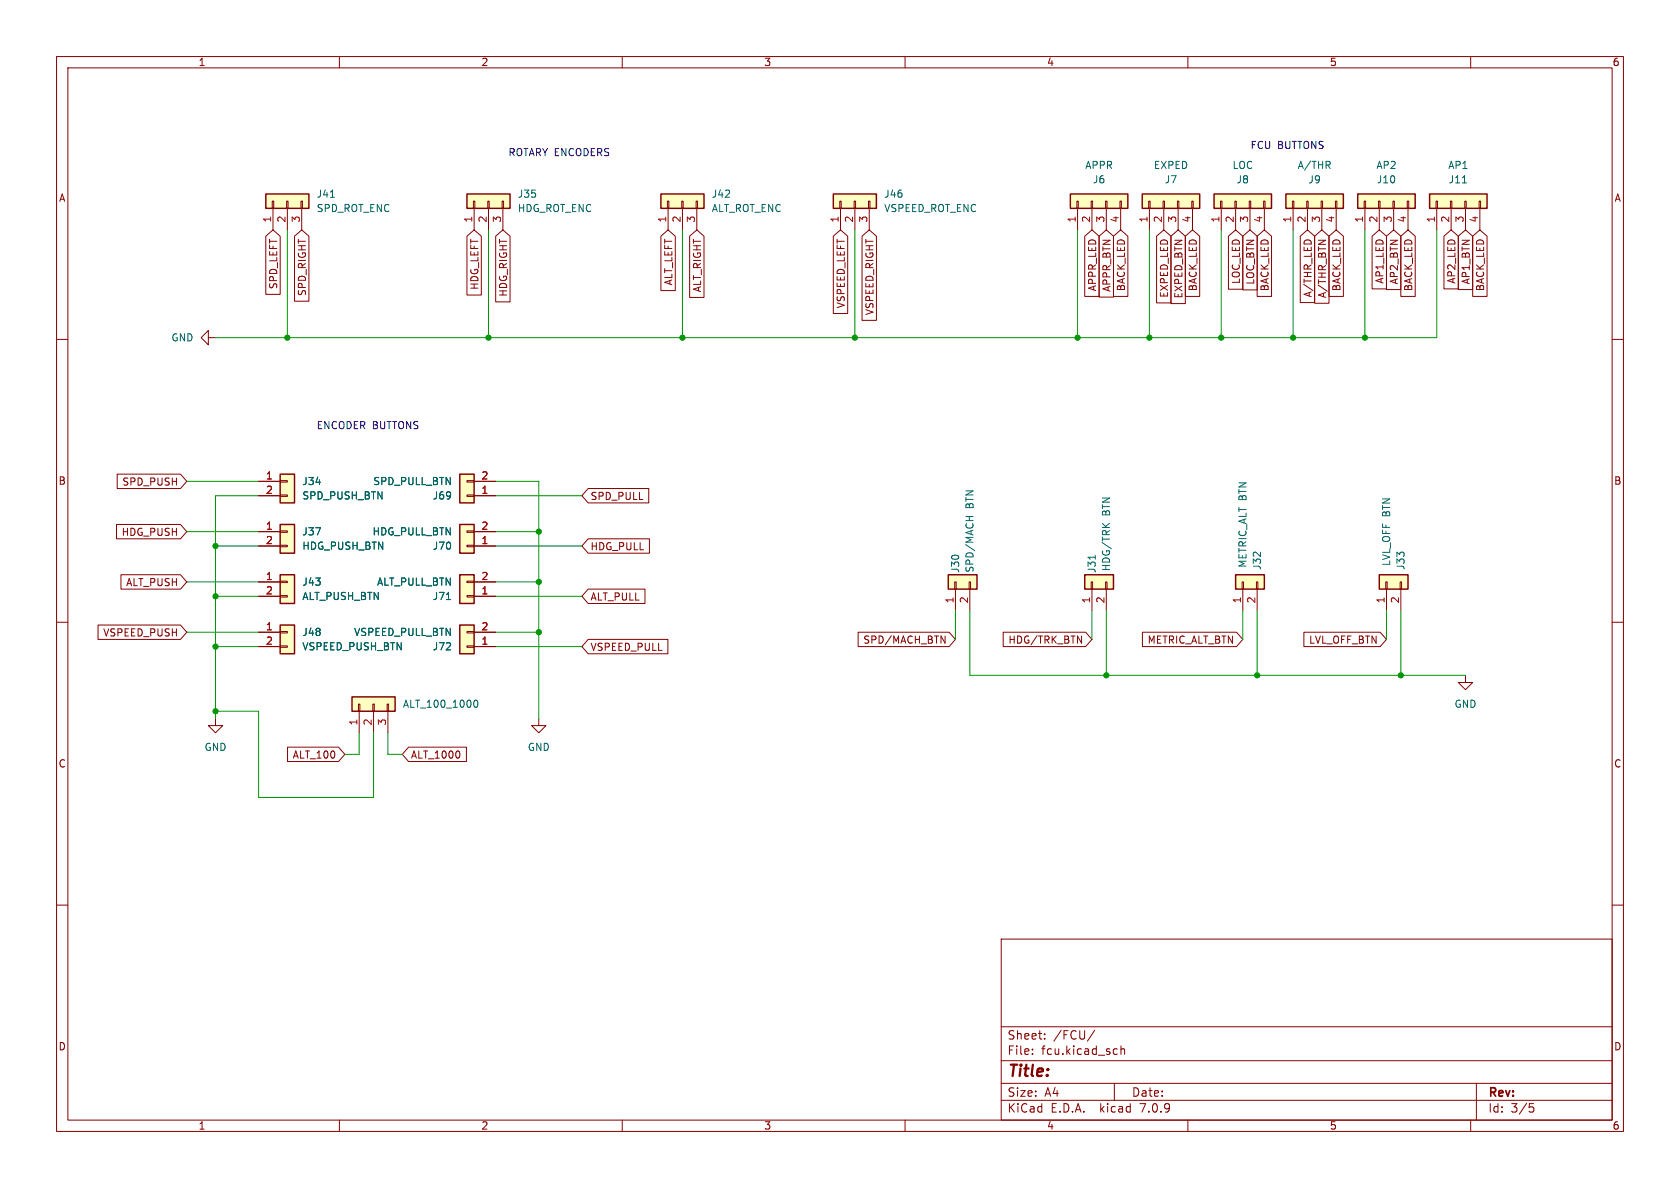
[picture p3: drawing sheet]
<svg xmlns="http://www.w3.org/2000/svg" width="297mm" height="210mm" viewBox="0 0 297 210" stroke-linecap="round" stroke-linejoin="round" font-family="sans-serif">
<g fill="none" stroke="#840000" stroke-width=".18">
<path d="M10 10h277v190h-277zM12 12h273v186h-273zM60 10v2M110 10v2M160 10v2M210 10v2M260 10v2M48.1 35.6h.3v1.2h-.3zM48.3 36.8v3.8M50.7 35.6h.2v1.2h-.2zM50.8 36.8v3.8M53.2 35.6h.3v1.2h-.3z"/>
<path d="M53.3 36.8v3.8M83.7 35.6h.2v1.2h-.2zM83.8 36.8v3.8M86.2 35.6h.3v1.2h-.3zM86.4 36.8v3.8M88.8 35.6h.2v1.2h-.2zM88.9 36.8v3.8M118 35.6h.2v1.2h-.2zM118.1 36.8v3.8M120.5 35.6h.3v1.2h-.3zM120.6 36.8v3.8M123.1 35.6h.2v1.2h-.2z"/>
<path d="M123.2 36.8v3.8M148.5 35.6h.2v1.2h-.2zM148.6 36.8v3.8M151 35.6h.3v1.2h-.3zM151.1 36.8v3.8M153.5 35.6h.3v1.2h-.3zM153.7 36.8v3.8M190.4 35.6h.2v1.2h-.2zM190.5 36.8v3.8M192.9 35.6h.3v1.2h-.3zM193 36.8v3.8M195.5 35.6h.2v1.2h-.2z"/>
<path d="M195.6 36.8v3.8M198 35.6h.2v1.2h-.2zM198.1 36.8v3.8M203.1 35.6h.2v1.2h-.2zM203.2 36.8v3.8M205.6 35.6h.3v1.2h-.3zM205.7 36.8v3.8M208.2 35.6h.2v1.2h-.2zM208.3 36.8v3.8M210.7 35.6h.2v1.2h-.2zM210.8 36.8v3.8M215.8 35.6h.2v1.2h-.2z"/>
<path d="M215.9 36.8v3.8M218.3 35.6h.3v1.2h-.3zM218.4 36.8v3.8M220.9 35.6h.2v1.2h-.2zM221 36.8v3.8M223.4 35.6h.2v1.2h-.2zM223.5 36.8v3.8M228.5 35.6h.2v1.2h-.2zM228.6 36.8v3.8M231 35.6h.3v1.2h-.3zM231.1 36.8v3.8M233.6 35.6h.2v1.2h-.2z"/>
<path d="M233.7 36.8v3.8M236.1 35.6h.2v1.2h-.2zM236.2 36.8v3.8M241.2 35.6h.2v1.2h-.2zM241.3 36.8v3.8M243.7 35.6h.3v1.2h-.3zM243.8 36.8v3.8M246.3 35.6h.2v1.2h-.2zM246.4 36.8v3.8M248.8 35.6h.2v1.2h-.2zM248.9 36.8v3.8M253.9 35.6h.2v1.2h-.2z"/>
<path d="M254 36.8v3.8M256.4 35.6h.3v1.2h-.3zM256.5 36.8v3.8M259 35.6h.2v1.2h-.2zM259.1 36.8v3.8M261.5 35.6h.2v1.2h-.2zM261.6 36.8v3.8M10 60h2M36.8 59.7v-1.3l-1.2 1.3 1.2 1.3v-1.3h1.3M47 41.8l1.3-1.2 1.2 1.2v10.2h-2.5zM52.1 41.8l1.2-1.2 1.3 1.2v11.4h-2.5zM82.5 41.8l1.3-1.2 1.3 1.2v10.4h-2.6z"/>
<path d="M87.6 41.8l1.3-1.2 1.3 1.2v11.6h-2.6zM116.8 41.8l1.3-1.2 1.3 1.2v9.6h-2.6zM121.9 41.8l1.3-1.2 1.3 1.2v10.8h-2.6zM147.3 41.8l1.3-1.2 1.3 1.2v13.6h-2.6zM152.4 41.8l1.3-1.2 1.2 1.2v14.8h-2.5zM191.8 41.8l1.2-1.2 1.3 1.2v10.6h-2.5zM194.3 41.8l1.3-1.2 1.3 1.2v10.7h-2.6zM196.8 41.8l1.3-1.2 1.3 1.2v10.6h-2.6zM204.5 41.8l1.2-1.2 1.3 1.2v11.7h-2.5zM207 41.8l1.3-1.2 1.3 1.2v11.9h-2.6zM209.5 41.8l1.3-1.2 1.3 1.2v10.6h-2.6zM217.2 41.8l1.2-1.2 1.3 1.2v9.3h-2.5z"/>
<path d="M219.7 41.8l1.3-1.2 1.3 1.2v9.4h-2.6zM222.2 41.8l1.3-1.2 1.3 1.2v10.6h-2.6zM229.9 41.8l1.2-1.2 1.3 1.2v11.7h-2.5zM232.4 41.8l1.3-1.2 1.3 1.2v11.8h-2.6zM233.1 42.5h1.3l-1.3 .7M234.9 41.8l1.3-1.2 1.3 1.2v10.6h-2.6zM242.6 41.8l1.2-1.2 1.3 1.2v9.3h-2.5zM245.1 41.8l1.3-1.2 1.3 1.2v9.4h-2.6zM247.6 41.8l1.3-1.2 1.3 1.2v10.6h-2.6zM255.3 41.8l1.2-1.2 1.3 1.2v9.3h-2.5zM257.8 41.8l1.3-1.2 1.2 1.2v9.4h-2.5zM260.3 41.8l1.3-1.2 1.3 1.2v10.6h-2.6z"/>
<path d="M285 60h2M20.6 92.7h11.3l1.1 1.3-1.1 1.3h-11.3zM20.7 83.8h11.2l1.1 1.3-1.1 1.3h-11.2zM45.7 85.1h3.8M45.7 87.6h3.8M45.7 96.5h3.8M45.7 94h3.8M49.5 87.5h1.3v.3h-1.3zM49.5 85h1.3v.2h-1.3zM49.5 96.4h1.3v.2h-1.3zM49.5 93.9h1.3v.2h-1.3zM82.5 93.9h1.3v.2h-1.3z"/>
<path d="M82.5 96.4h1.3v.2h-1.3zM82.5 85h1.3v.2h-1.3zM82.5 87.5h1.3v.3h-1.3zM83.8 85.1h3.8M83.8 87.6h3.8M83.8 96.5h3.8M83.8 94h3.8M104 95.2h10.8v2.6h-10.8l-1.1-1.3zM104 86.4h10.7v2.5h-10.7l-1.1-1.3zM10 110h2M17.3 110.5h14.6l1.1 1.3-1.1 1.2h-14.6zM21.4 101.6h10.5l1.1 1.3-1.1 1.2h-10.5z"/>
<path d="M45.7 102.9h3.8M45.7 105.4h3.8M45.7 111.8h3.8M45.7 114.3h3.8M49.5 105.3h1.3v.2h-1.3zM49.5 102.7h1.3v.3h-1.3zM49.5 114.2h1.3v.2h-1.3zM49.5 111.6h1.3v.3h-1.3zM82.5 111.6h1.3v.3h-1.3zM82.5 114.2h1.3v.2h-1.3zM82.5 102.7h1.3v.3h-1.3zM82.5 105.3h1.3v.2h-1.3z"/>
<path d="M83.8 102.9h3.8M83.8 105.4h3.8M83.8 111.8h3.8M83.8 114.3h3.8M104 104.1h10v2.6h-10l-1.1-1.3zM104 113h14.1v2.6h-14.1l-1.1-1.3zM151.7 111.8h16.1l1.1 1.2-1.1 1.3h-16.1zM166.4 112.4l.7 1.3v-1.3M168.8 102.9h.2v1.2h-.2zM168.9 104.1v3.9M171.3 102.9h.3v1.2h-.3zM171.4 104.1v3.9"/>
<path d="M177.4 111.8h14.5l1.1 1.2-1.1 1.3h-14.5zM190.5 112.4l.7 1.3v-1.3M192.9 102.9h.3v1.2h-.3zM193 104.1v3.9M195.5 102.9h.2v1.2h-.2zM195.6 104.1v3.9M202 111.8h16.6l1.1 1.2-1.1 1.3h-16.6zM219.6 102.9h.2v1.2h-.2zM219.7 104.1v3.9M222.1 102.9h.3v1.2h-.3zM222.2 104.1v3.9M230.5 111.8h13.5l1.1 1.2-1.1 1.3h-13.5z"/>
<path d="M245 102.9h.2v1.2h-.2zM245.1 104.1v3.9M247.5 102.9h.3v1.2h-.3zM247.6 104.1v3.9M259.1 119.4v1.3h1.2l-1.2 1.2-1.3-1.2h1.3M285 110h2M38.1 127v1.3h1.3l-1.3 1.2-1.3-1.2h1.3M50.8 132.1h9l1.2 1.3-1.2 1.2h-9zM63.4 124.5h.2v1.2h-.2zM63.5 125.7v3.8M65.9 124.5h.3v1.2h-.3zM66 125.7v3.8"/>
<path d="M68.5 124.5h.2v1.2h-.2zM68.6 125.7v3.8M72.2 132.1h10.3v2.5h-10.3l-1.1-1.2zM81.2 133v.8M95.2 127v1.3h1.3l-1.3 1.2-1.2-1.2h1.2M10 160h2M285 160h2M177 166h108v32h-108zM60 198v2M110 198v2M160 198v2M177 194.5h108"/>
<path d="M177 191.5h108M177 187.5h108M177 181.5h108M182.5 186.3v.1M182.5 185.5v.1M184.7 183.6v.1M184.7 182.8v.1M193.5 182.1l-1.3 2M197 191.5v3M197.1 185.4l.4 .1M197.5 186.3l-.4 .1M198.2 185.5l.2-.1 .3 .1 .1 .9"/>
<path d="M198.2 184.9v1.5M210 198v2M260 198v2M261 191.5v6.5M270.4 195.1h.7M270.5 195.7h.4l.3 .3-.2 .5-.5 .1"/>
</g>
<g fill="#ffffc2" stroke="#ffffc2" stroke-width=".18">
<path d="M243.8 101.6h5.1v2.5h-5.1z"/>
<path d="M49.5 83.8h2.6v5.1h-2.6z"/>
<path d="M116.8 34.3h7.7v2.5h-7.7z"/>
<path d="M49.5 101.6h2.6v5.1h-2.6z"/>
<path d="M49.5 110.5h2.6v5.1h-2.6z"/>
<path d="M252.7 34.3h10.2v2.5h-10.2z"/>
<path d="M81.3 92.7h2.5v5.1h-2.5z"/>
<path d="M240 34.3h10.2v2.5h-10.2z"/>
<path d="M82.5 34.3h7.7v2.5h-7.7z"/>
<path d="M49.5 92.7h2.6v5.1h-2.6z"/>
<path d="M218.4 101.6h5.1v2.5h-5.1z"/>
<path d="M191.8 101.6h5v2.5h-5z"/>
<path d="M167.6 101.6h5.1v2.5h-5.1z"/>
<path d="M47 34.3h7.6v2.5h-7.6z"/>
<path d="M189.2 34.3h10.2v2.5h-10.2z"/>
<path d="M201.9 34.3h10.2v2.5h-10.2z"/>
<path d="M214.6 34.3h10.2v2.5h-10.2z"/>
<path d="M227.3 34.3h10.2v2.5h-10.2z"/>
<path d="M147.3 34.3h7.6v2.5h-7.6z"/>
<path d="M81.3 110.5h2.5v5.1h-2.5z"/>
<path d="M81.3 83.8h2.5v5.1h-2.5z"/>
<path d="M62.2 123.2h7.6v2.5h-7.6z"/>
<path d="M81.3 101.6h2.5v5.1h-2.5z"/>
</g>
<g fill="none" stroke="#840000" stroke-width=".25">
<path d="M47 34.3h7.6v2.5h-7.6zM82.5 34.3h7.7v2.5h-7.7zM116.8 34.3h7.7v2.5h-7.7zM147.3 34.3h7.6v2.5h-7.6zM189.2 34.3h10.2v2.5h-10.2zM201.9 34.3h10.2v2.5h-10.2zM214.6 34.3h10.2v2.5h-10.2zM227.3 34.3h10.2v2.5h-10.2zM240 34.3h10.2v2.5h-10.2zM252.7 34.3h10.2v2.5h-10.2zM49.5 83.8h2.6v5.1h-2.6zM49.5 92.7h2.6v5.1h-2.6z"/>
<path d="M81.3 92.7h2.5v5.1h-2.5zM81.3 83.8h2.5v5.1h-2.5zM49.5 101.6h2.6v5.1h-2.6zM49.5 110.5h2.6v5.1h-2.6zM81.3 110.5h2.5v5.1h-2.5zM81.3 101.6h2.5v5.1h-2.5zM167.6 101.6h5.1v2.5h-5.1zM191.8 101.6h5v2.5h-5zM218.4 101.6h5.1v2.5h-5.1zM243.8 101.6h5.1v2.5h-5.1zM62.2 123.2h7.6v2.5h-7.6z"/>
</g>
<path d="M58.4 34.9h.7M258.5 32.3h.8M170.8 91.3h1.2M171.4 91.3v.7M193.6 98.1v.8M78.9 106h.8M83.7 124.3l.2-.4 .2-.1a.68 .68 0 0 1 .4 .6 .68 .68 0 0 1-.4 .6l-.2-.1-.2-.3" fill="none" stroke="#006464" stroke-width=".18"/>
<g fill="none" stroke="#009600" stroke-width=".18">
<path d="M50.8 40.6v19.1M86.4 40.6v19.1M120.6 40.6v19.1M151.1 40.6v19.1M190.5 40.6v19.1M203.2 40.6v19.1M215.9 40.6v19.1M228.6 40.6v19.1M241.3 40.6v19.1M254 40.6v19.1h-215.9M33 94h12.7M33 85.1h12.7"/>
<path d="M38.1 96.5h7.6M45.7 87.6h-7.6v39.4M87.6 94h7.6M87.6 96.5h15.3M87.6 85.1h7.6v41.9M87.6 87.6h15.3M33 111.8h12.7M33 102.9h12.7M38.1 114.3h7.6M38.1 105.4h7.6M87.6 114.3h15.3M87.6 111.8h7.6"/>
<path d="M87.6 105.4h15.3M87.6 102.9h7.6M168.9 108v5M171.4 108v11.4h87.7M193 108v5M195.6 108v11.4M219.7 108v5M222.2 108v11.4M245.1 108v5M247.6 108v11.4M38.1 125.7h7.6v15.3h20.3v-11.5M63.5 129.5v3.9h-2.5"/>
<path d="M68.6 129.5v3.9h2.5"/>
</g>
<g fill="#009600" stroke="#009600" stroke-width=".18">
<circle cx="38.1" cy="125.7" r=".46"/>
<circle cx="38.1" cy="96.5" r=".46"/>
<circle cx="38.1" cy="105.4" r=".46"/>
<circle cx="38.1" cy="114.3" r=".46"/>
<circle cx="247.6" cy="119.4" r=".46"/>
<circle cx="195.6" cy="119.4" r=".46"/>
<circle cx="222.2" cy="119.4" r=".46"/>
<circle cx="120.6" cy="59.7" r=".46"/>
<circle cx="86.4" cy="59.7" r=".46"/>
<circle cx="50.8" cy="59.7" r=".46"/>
<circle cx="215.9" cy="59.7" r=".46"/>
<circle cx="241.3" cy="59.7" r=".46"/>
<circle cx="228.6" cy="59.7" r=".46"/>
<circle cx="190.5" cy="59.7" r=".46"/>
<circle cx="203.2" cy="59.7" r=".46"/>
<circle cx="151.1" cy="59.7" r=".46"/>
<circle cx="95.2" cy="94" r=".46"/>
<circle cx="95.2" cy="102.9" r=".46"/>
<circle cx="95.2" cy="111.8" r=".46"/>
</g>
<text font-size="2.8" fill="#840000" x="178" y="190.9">Title:</text>
<g font-size="2.1" fill="#840000">
<text x="178" y="184">Sheet:</text>
<text x="186.2" y="184">/FCU/</text>
<text x="178" y="186.7">File:</text>
<text x="184.1" y="186.7">fcu.kicad_sch</text>
<text x="178" y="196.9">KiCad</text>
<text x="178" y="194.1">Size:</text>
<text x="184.7" y="194.1">A4</text>
<text x="185.7" y="196.9">E.D.A.</text>
<text x="194.6" y="196.9">kicad</text>
<text x="200" y="194.1">Date:</text>
<text x="201.8" y="196.9">7.0.9</text>
<text x="263" y="194.3">Rev:</text>
<text x="263" y="196.9">Id:</text>
<text x="267.1" y="196.9">3/5</text>
</g>
<g font-size="1.8" fill="#840000">
<text x="35" y="11.9">1</text>
<text x="85" y="11.9">2</text>
<text x="135" y="11.9">3</text>
<text x="185" y="11.9">4</text>
<text x="235" y="11.9">5</text>
<text x="285" y="11.9">6</text>
<text x="10.3" y="35.9">A</text>
<text x="285.3" y="35.9">A</text>
<text x="49.2" y="51.2" transform="rotate(-90 49.2 51.2)">SPD_LEFT</text>
<text x="54.3" y="52.4" transform="rotate(-90 54.3 52.4)">SPD_RIGHT</text>
<text x="84.8" y="51.3" transform="rotate(-90 84.8 51.3)">HDG_LEFT</text>
<text x="89.9" y="52.6" transform="rotate(-90 89.9 52.6)">HDG_RIGHT</text>
<text x="119.1" y="50.6" transform="rotate(-90 119.1 50.6)">ALT_LEFT</text>
<text x="124.1" y="51.8" transform="rotate(-90 124.1 51.8)">ALT_RIGHT</text>
<text x="194" y="51.6" transform="rotate(-90 194 51.6)">APPR_LED</text>
<text x="196.5" y="51.7" transform="rotate(-90 196.5 51.7)">APPR_BTN</text>
<text x="199.1" y="51.6" transform="rotate(-90 199.1 51.6)">BACK_LED</text>
<text x="206.7" y="52.7" transform="rotate(-90 206.7 52.7)">EXPED_LED</text>
<text x="209.2" y="52.9" transform="rotate(-90 209.2 52.9)">EXPED_BTN</text>
<text x="211.8" y="51.6" transform="rotate(-90 211.8 51.6)">BACK_LED</text>
<text x="219.4" y="50.3" transform="rotate(-90 219.4 50.3)">LOC_LED</text>
<text x="221.9" y="50.4" transform="rotate(-90 221.9 50.4)">LOC_BTN</text>
<text x="224.5" y="51.6" transform="rotate(-90 224.5 51.6)">BACK_LED</text>
<text x="232.1" y="52.7" transform="rotate(-90 232.1 52.7)">A/THR_LED</text>
<text x="234.6" y="52.8" transform="rotate(-90 234.6 52.8)">A/THR_BTN</text>
<text x="237.2" y="51.6" transform="rotate(-90 237.2 51.6)">BACK_LED</text>
<text x="244.8" y="50.3" transform="rotate(-90 244.8 50.3)">AP1_LED</text>
<text x="247.3" y="50.4" transform="rotate(-90 247.3 50.4)">AP2_BTN</text>
<text x="249.9" y="51.6" transform="rotate(-90 249.9 51.6)">BACK_LED</text>
<text x="257.5" y="50.3" transform="rotate(-90 257.5 50.3)">AP2_LED</text>
<text x="260" y="50.4" transform="rotate(-90 260 50.4)">AP1_BTN</text>
<text x="262.6" y="51.6" transform="rotate(-90 262.6 51.6)">BACK_LED</text>
<text x="149.5" y="54.6" transform="rotate(-90 149.5 54.6)">VSPEED_LEFT</text>
<text x="154.6" y="55.8" transform="rotate(-90 154.6 55.8)">VSPEED_RIGHT</text>
<text x="10.3" y="85.9">B</text>
<text x="21.5" y="86">SPD_PUSH</text>
<text x="104.3" y="88.6">SPD_PULL</text>
<text x="285.3" y="85.9">B</text>
<text x="21.4" y="94.9">HDG_PUSH</text>
<text x="104.3" y="97.5">HDG_PULL</text>
<text x="22.2" y="103.8">ALT_PUSH</text>
<text x="104.3" y="106.4">ALT_PULL</text>
<text x="18.1" y="112.7">VSPEED_PUSH</text>
<text x="152.5" y="114">SPD/MACH_BTN</text>
<text x="178.2" y="114">HDG/TRK_BTN</text>
<text x="202.8" y="114">METRIC_ALT_BTN</text>
<text x="231.3" y="114">LVL_OFF_BTN</text>
<text x="104.3" y="115.3">VSPEED_PULL</text>
<text x="10.3" y="135.9">C</text>
<text x="51.6" y="134.3">ALT_100</text>
<text x="72.5" y="134.3">ALT_1000</text>
<text x="285.3" y="135.9">C</text>
<text x="10.3" y="185.9">D</text>
<text x="285.3" y="185.9">D</text>
<text x="35" y="199.9">1</text>
<text x="85" y="199.9">2</text>
<text x="135" y="199.9">3</text>
<text x="185" y="199.9">4</text>
<text x="235" y="199.9">5</text>
<text x="285" y="199.9">6</text>
</g>
<g font-size="1.8" fill="#0000c2">
<text x="89.8" y="27.7">ROTARY ENCODERS</text>
<text x="221" y="26.4">FCU BUTTONS</text>
<text x="55.9" y="76">ENCODER BUTTONS</text>
</g>
<g font-size="1.8" fill="#006464">
<text x="55.9" y="35.2">J41</text>
<text x="91.4" y="35.2">J35</text>
<text x="125.7" y="35.2">J42</text>
<text x="156.2" y="35.2">J46</text>
<text x="191.8" y="30.1">APPR</text>
<text x="193.1" y="32.6">J6</text>
<text x="203.9" y="30.1">EXPED</text>
<text x="205.8" y="32.6">J7</text>
<text x="217.8" y="30.1">LOC</text>
<text x="218.5" y="32.6">J8</text>
<text x="229.3" y="30.1">A/THR</text>
<text x="231.2" y="32.6">J9</text>
<text x="243.2" y="30.1">AP2</text>
<text x="243.3" y="32.6">J10</text>
<text x="255.9" y="30.1">AP1</text>
<text x="256" y="32.6">J11</text>
<text x="55.9" y="37.7">SPD_ROT_ENC</text>
<text x="91.4" y="37.7">HDG_ROT_ENC</text>
<text x="125.7" y="37.7">ALT_ROT_ENC</text>
<text x="156.2" y="37.7">VSPEED_ROT_ENC</text>
<text x="30.2" y="60.6">GND</text>
<text x="53.3" y="88.5">SPD_PUSH_BTN</text>
<text x="53.3" y="86">J34</text>
<text x="65.9" y="86">SPD_PULL_BTN</text>
<text x="76.4" y="88.5">J69</text>
<text x="172.3" y="89.9" transform="rotate(-90 172.3 89.9)">BTN</text>
<text x="53.3" y="94.8">J37</text>
<text x="65.8" y="94.8">HDG_PULL_BTN</text>
<text x="196.4" y="91.2" transform="rotate(-90 196.4 91.2)">BTN</text>
<text x="53.3" y="97.4">HDG_PUSH_BTN</text>
<text x="76.4" y="97.4">J70</text>
<text x="169.8" y="101.4" transform="rotate(-90 169.8 101.4)">J30</text>
<text x="172.3" y="101.3" transform="rotate(-90 172.3 101.3)">SPD/MACH</text>
<text x="193.9" y="101.4" transform="rotate(-90 193.9 101.4)">J31</text>
<text x="196.4" y="101.1" transform="rotate(-90 196.4 101.1)">HDG/TRK</text>
<text x="220.6" y="100.5" transform="rotate(-90 220.6 100.5)">METRIC_ALT BTN</text>
<text x="223.1" y="100.9" transform="rotate(-90 223.1 100.9)">J32</text>
<text x="246" y="100.2" transform="rotate(-90 246 100.2)">LVL_OFF BTN</text>
<text x="248.5" y="100.9" transform="rotate(-90 248.5 100.9)">J33</text>
<text x="53.3" y="106.3">ALT_PUSH_BTN</text>
<text x="53.3" y="103.7">J43</text>
<text x="66.6" y="103.7">ALT_PULL_BTN</text>
<text x="76.4" y="106.3">J71</text>
<text x="53.3" y="112.6">J48</text>
<text x="62.5" y="112.6">VSPEED_PULL_BTN</text>
<text x="53.3" y="115.2">VSPEED_PUSH_BTN</text>
<text x="76.4" y="115.2">J72</text>
<text x="71.1" y="125.3">ALT_100_1000</text>
<text x="257" y="125.3">GND</text>
<text x="36.1" y="132.9">GND</text>
<text x="93.2" y="132.9">GND</text>
</g>
<g font-size="1.8" fill="#a90000">
<text x="48" y="39.4" transform="rotate(-90 48 39.4)">1</text>
<text x="50.5" y="39.4" transform="rotate(-90 50.5 39.4)">2</text>
<text x="53.1" y="39.4" transform="rotate(-90 53.1 39.4)">3</text>
<text x="83.6" y="39.4" transform="rotate(-90 83.6 39.4)">1</text>
<text x="86.1" y="39.4" transform="rotate(-90 86.1 39.4)">2</text>
<text x="88.6" y="39.4" transform="rotate(-90 88.6 39.4)">3</text>
<text x="117.9" y="39.4" transform="rotate(-90 117.9 39.4)">1</text>
<text x="120.4" y="39.4" transform="rotate(-90 120.4 39.4)">2</text>
<text x="122.9" y="39.4" transform="rotate(-90 122.9 39.4)">3</text>
<text x="148.3" y="39.4" transform="rotate(-90 148.3 39.4)">1</text>
<text x="150.9" y="39.4" transform="rotate(-90 150.9 39.4)">2</text>
<text x="153.4" y="39.4" transform="rotate(-90 153.4 39.4)">3</text>
<text x="190.2" y="39.4" transform="rotate(-90 190.2 39.4)">1</text>
<text x="192.8" y="39.4" transform="rotate(-90 192.8 39.4)">2</text>
<text x="195.3" y="39.4" transform="rotate(-90 195.3 39.4)">3</text>
<text x="197.9" y="39.4" transform="rotate(-90 197.9 39.4)">4</text>
<text x="202.9" y="39.4" transform="rotate(-90 202.9 39.4)">1</text>
<text x="205.5" y="39.4" transform="rotate(-90 205.5 39.4)">2</text>
<text x="208" y="39.4" transform="rotate(-90 208 39.4)">3</text>
<text x="210.6" y="39.4" transform="rotate(-90 210.6 39.4)">4</text>
<text x="215.6" y="39.4" transform="rotate(-90 215.6 39.4)">1</text>
<text x="218.2" y="39.4" transform="rotate(-90 218.2 39.4)">2</text>
<text x="220.7" y="39.4" transform="rotate(-90 220.7 39.4)">3</text>
<text x="223.3" y="39.4" transform="rotate(-90 223.3 39.4)">4</text>
<text x="228.3" y="39.4" transform="rotate(-90 228.3 39.4)">1</text>
<text x="230.9" y="39.4" transform="rotate(-90 230.9 39.4)">2</text>
<text x="233.4" y="39.4" transform="rotate(-90 233.4 39.4)">3</text>
<text x="236" y="39.4" transform="rotate(-90 236 39.4)">4</text>
<text x="241" y="39.4" transform="rotate(-90 241 39.4)">1</text>
<text x="243.6" y="39.4" transform="rotate(-90 243.6 39.4)">2</text>
<text x="246.1" y="39.4" transform="rotate(-90 246.1 39.4)">3</text>
<text x="248.7" y="39.4" transform="rotate(-90 248.7 39.4)">4</text>
<text x="253.7" y="39.4" transform="rotate(-90 253.7 39.4)">1</text>
<text x="256.3" y="39.4" transform="rotate(-90 256.3 39.4)">2</text>
<text x="258.8" y="39.4" transform="rotate(-90 258.8 39.4)">3</text>
<text x="261.4" y="39.4" transform="rotate(-90 261.4 39.4)">4</text>
<text x="46.9" y="84.8">1</text>
<text x="46.9" y="87.4">2</text>
<text x="85" y="87.4">1</text>
<text x="85" y="84.8">2</text>
<text x="46.9" y="93.7">1</text>
<text x="85" y="93.7">2</text>
<text x="46.9" y="96.3">2</text>
<text x="85" y="96.3">1</text>
<text x="46.9" y="102.6">1</text>
<text x="46.9" y="105.2">2</text>
<text x="85" y="105.2">1</text>
<text x="85" y="102.6">2</text>
<text x="168.7" y="106.8" transform="rotate(-90 168.7 106.8)">1</text>
<text x="171.2" y="106.8" transform="rotate(-90 171.2 106.8)">2</text>
<text x="192.8" y="106.8" transform="rotate(-90 192.8 106.8)">1</text>
<text x="195.3" y="106.8" transform="rotate(-90 195.3 106.8)">2</text>
<text x="219.5" y="106.8" transform="rotate(-90 219.5 106.8)">1</text>
<text x="222" y="106.8" transform="rotate(-90 222 106.8)">2</text>
<text x="244.9" y="106.8" transform="rotate(-90 244.9 106.8)">1</text>
<text x="247.4" y="106.8" transform="rotate(-90 247.4 106.8)">2</text>
<text x="46.9" y="111.5">1</text>
<text x="85" y="111.5">2</text>
<text x="46.9" y="114">2</text>
<text x="85" y="114">1</text>
<text x="63.2" y="128.3" transform="rotate(-90 63.2 128.3)">1</text>
<text x="65.8" y="128.3" transform="rotate(-90 65.8 128.3)">2</text>
<text x="68.3" y="128.3" transform="rotate(-90 68.3 128.3)">3</text>
</g>
</svg>
